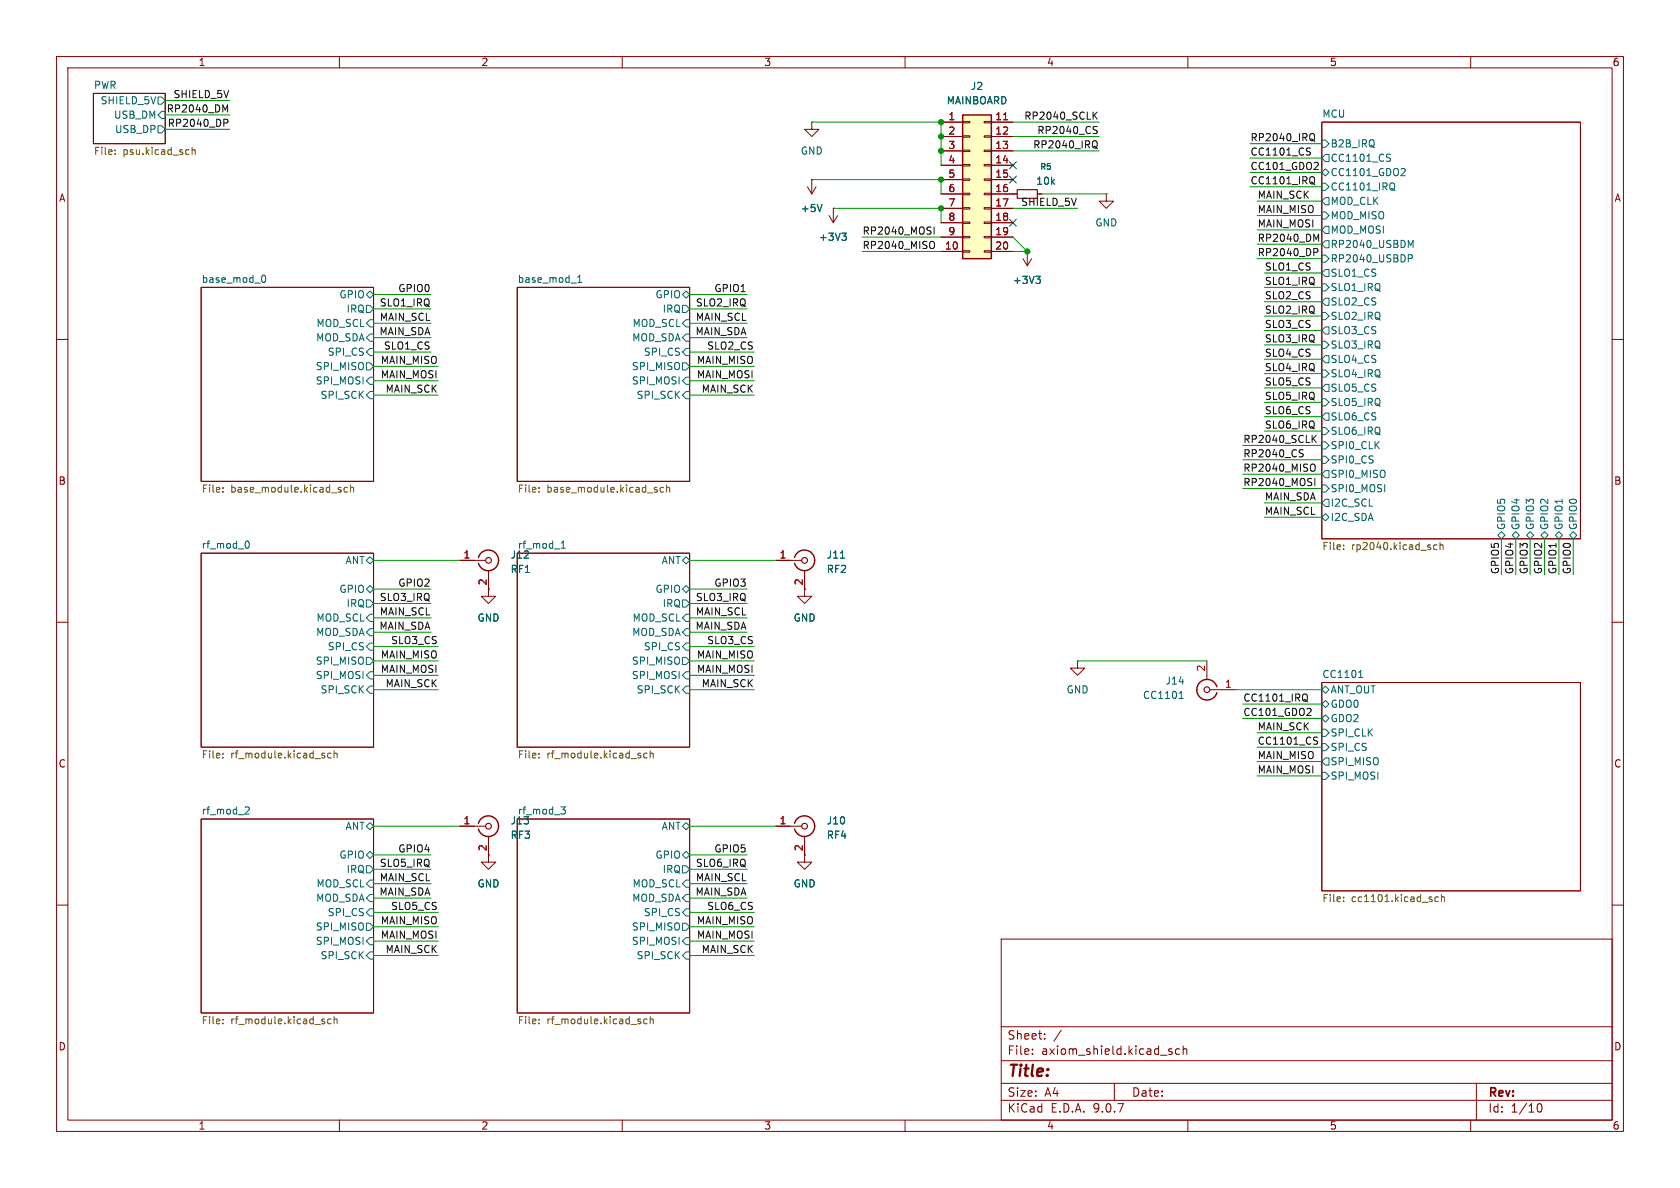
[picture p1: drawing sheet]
<svg xmlns="http://www.w3.org/2000/svg" width="297mm" height="210mm" viewBox="0 0 297 210" stroke-linecap="round" stroke-linejoin="round" font-family="sans-serif">
<g fill="none" stroke="#840000" stroke-width=".18">
<path d="M10 10h277v190h-277zM12 12h273v186h-273zM16.5 16.5h12.7v8.9h-12.7zM60 10v2M110 10v2M160 10v2M210 10v2M260 10v2M142.7 33l.8 1.3M143.5 31.8h.1M143.5 21.6v1.3h1.3l-1.3 1.2-1.3-1.2h1.3M143.5 21.6h.1"/>
<path d="M143.5 31.8v2.5M144.3 33l-.8 1.3M195.6 34.3v1.3h1.2l-1.2 1.2-1.3-1.2h1.3M195.6 34.3h.1M233.7 21.6h45.7v73.7h-45.7zM35.6 50.8h30.4v34.3h-30.4zM91.4 50.8h30.5v34.3h-30.5zM180.8 45.7l.8 1.3M181.6 44.5h.1M181.6 44.5v2.5M182.4 45.7l-.8 1.3M10 60h2"/>
<path d="M285 60h2M35.6 97.8h30.4v34.3h-30.4zM81.3 99.1h4.6M91.4 97.8h30.5v34.3h-30.5zM137.2 99.1h4.5M10 110h2M86.4 100.8v4.6h1.2l-1.2 1.3-1.3-1.3h1.3M142.2 100.8v4.6h1.3l-1.3 1.3-1.2-1.3h1.2M190.5 116.8v1.3h1.3l-1.3 1.3-1.3-1.3h1.3M190.5 116.8h.1M213.4 116.8v3.3M285 110h2"/>
<path d="M213.9 121.9h4.5M233.7 120.7h45.7v36.8h-45.7zM35.6 144.8h30.4v34.3h-30.4zM81.3 146.1h4.6M86.4 147.8v4.6h1.2l-1.2 1.3-1.3-1.3h1.3M91.4 144.8h30.5v34.3h-30.5zM137.2 146.1h4.5M142.2 147.8v4.6h1.3l-1.3 1.3-1.2-1.3h1.2M10 160h2M177 166h108v32h-108zM285 160h2M60 198v2"/>
<path d="M110 198v2M160 198v2M177 194.5h108M177 191.5h108M177 187.5h108M177 181.5h108M182.5 186.3v.1M182.5 185.5v.1M184.7 183.6v.1M184.7 182.8v.1M187.6 182.1l-1.3 2M197 191.5v3"/>
<path d="M206.7 185.8l.5 .2v.2l-.2 .2-.4-.1M206.7 185.5h.5M208.5 185.5l-.4-.1-.3 .3v.4l.2 .2h.5M209.2 185.5l.2-.1 .3 .1 .1 .9M209.2 184.9v1.5M210 198v2M260 198v2M261 191.5v6.5M271.7 195.7l.2-.5 .2-.1a.81 .81 0 0 1 .6 .6 .81 .81 0 0 1-.3 .8h-.4l-.3-.5"/>
</g>
<g fill="none" stroke="#006464" stroke-width=".18">
<path d="M27.9 17.1h.7l.6 .7-.6 .6h-.7zM28.6 19.7h.6v1.3h-.6l-.7-.7zM27.9 22.2h.7l.6 .7-.6 .6h-.7zM145.3 36.1l-.4 1.3M233.7 24.8h.6l.6 .6-.6 .6h-.6zM233.7 30.5l.6-.7 .6 .7-.6 .6zM233.7 32.4h.6l.6 .6-.6 .7h-.6zM233.7 37.5h.6l.6 .6-.6 .6h-.6zM234.3 27.3h.6v1.3h-.6l-.6-.7zM234.3 34.9h.6v1.3h-.6l-.6-.6zM245.3 27.2l.5 .1M245.6 27.9l.2 .3-.2 .3"/>
<path d="M246.2 33.4l.4 .3M246.2 32.3l.2 .1a.81 .81 0 0 1-.2 1.2M247.9 29.8l.4 .1 .1 .3-.8 .9h.8M46.3 48.9l.2-.2a.68 .68 0 0 1 .5 .6 .68 .68 0 0 1-.5 .6l-.2-.2M64.8 54h.6l.6 .6-.6 .6h-.6zM65.4 51.4l.6 .7-.6 .6-.6-.6zM65.4 56.5h.6v1.3h-.6l-.6-.6zM65.4 59.1h.6v1.2h-.6l-.6-.6zM102.1 49.9h.7M102.1 49l.4-.3v1.2M120.6 54h.7l.6 .6-.6 .6h-.7zM120.6 57.2l.7-.7h.6v1.3h-.6z"/>
<path d="M121.3 51.4l.6 .7-.6 .6-.7-.6zM121.3 59.1h.6v1.2h-.6l-.7-.6zM183.1 48.8h.8l-.4 .5M183.7 49.3l.2 .3v.3l-.2 .2M233.7 45.1h.6l.6 .6-.6 .7h-.6zM233.7 50.2h.6l.6 .6-.6 .6h-.6zM233.7 55.2h.6l.6 .7-.6 .6h-.6zM234.3 40h.6v1.3h-.6l-.6-.7zM234.3 42.5h.6v1.3h-.6l-.6-.6zM234.3 47.6h.6v1.3h-.6l-.6-.6zM234.3 52.7h.6v1.3h-.6l-.6-.7zM234.3 57.8h.6v1.3h-.6l-.6-.7z"/>
<path d="M249 45h.5l.2 .3-.1 .3-.6 .1M249.4 43.4l.4-.9v1.3M64.8 64.1h.6l.6 .7-.6 .6h-.6zM65.4 61.6h.6v1.3h-.6l-.6-.7zM65.4 66.7h.6v1.2h-.6l-.6-.6zM65.4 69.2h.6v1.3h-.6l-.6-.6zM120.6 62.2l.7-.6h.6v1.3h-.6zM120.6 64.1h.7l.6 .7-.6 .6h-.7zM120.6 67.3l.7-.6h.6v1.2h-.6zM121.3 69.2h.6v1.3h-.6l-.7-.6zM233.7 60.3h.6l.6 .7-.6 .6h-.6zM233.7 65.4h.6l.6 .6-.6 .7h-.6z"/>
<path d="M233.7 70.5h.6l.6 .6-.6 .7h-.6zM233.7 75.6h.6l.6 .6-.6 .6h-.6zM233.7 78.1h.6l.6 .6-.6 .7h-.6zM234.3 62.9h.6v1.2h-.6l-.6-.6zM234.3 67.9h.6v1.3h-.6l-.6-.6zM234.3 73h.6v1.3h-.6l-.6-.6zM43.5 95.7l.1-.1a.68 .68 0 0 1 .5 .7 .68 .68 0 0 1-.5 .6h-.1M64.8 99.1l.6-.7 .6 .7-.6 .6zM99.2 96.9h.7M99.2 96l.4-.4v1.3M120.6 99.1l.7-.7 .6 .7-.6 .6zM148.6 98.7h.7"/>
<path d="M233.7 80.6h.6l.6 .7-.6 .6h-.6zM233.7 85.7h.6l.6 .7-.6 .6h-.6zM233.7 91.4l.6-.6 .6 .6-.6 .7zM234.3 83.2h.6v1.3h-.6l-.6-.7zM234.3 88.3h.6v1.2h-.6l-.6-.6zM264.8 94.6l.6-.6 .7 .6-.7 .7zM267.3 94.6l.7-.6 .6 .6-.6 .7zM269.9 94.6l.6-.6 .6 .6-.6 .7zM272.4 94.6l.6-.6 .7 .6-.7 .7zM275 94.6l.6-.6 .6 .6-.6 .7zM277.5 94.6l.6-.6 .7 .6-.7 .7zM64.8 104.1l.6-.6 .6 .6-.6 .7z"/>
<path d="M64.8 106h.6l.6 .7-.6 .6h-.6zM64.8 116.2h.6l.6 .6-.6 .7h-.6zM65.4 108.6h.6v1.3h-.6l-.6-.7zM65.4 111.1h.6v1.3h-.6l-.6-.6zM65.4 113.7h.6v1.2h-.6l-.6-.6zM65.4 118.7h.6v1.3h-.6l-.6-.6zM120.6 104.1l.7-.6 .6 .6-.6 .7zM120.6 106h.7l.6 .7-.6 .6h-.7zM120.6 114.3l.7-.6h.6v1.2h-.6zM120.6 116.2h.7l.6 .6-.6 .7h-.7zM121.3 108.6h.6v1.3h-.6l-.7-.7zM121.3 111.1h.6v1.3h-.6l-.7-.6z"/>
<path d="M121.3 118.7h.6v1.3h-.6l-.7-.6zM240.2 119.8h.7M240.4 118.7l.2-.2v1.3M65.4 121.3h.6v1.3h-.6l-.6-.7zM121.3 121.3h.6v1.3h-.6l-.7-.7zM208.5 123.5h.7M208.7 122.4l.1-.2v1.3M233.7 121.9l.6-.6 .6 .6-.6 .7zM233.7 124.5l.6-.7 .6 .7-.6 .6zM233.7 127l.6-.6 .6 .6-.6 .6zM233.7 128.9h.6l.6 .6-.6 .7h-.6zM233.7 131.4h.6l.6 .7-.6 .6h-.6z"/>
<path d="M233.7 136.5h.6l.6 .7-.6 .6h-.6zM234.3 134h.6v1.3h-.6l-.6-.7zM43.5 142.6l.4 .1 .2 .3-.8 .9h.8M64.8 146.1l.6-.7 .6 .7-.6 .6zM64.8 151.1l.6-.6 .6 .6-.6 .7zM64.8 153h.6l.6 .7-.6 .6h-.6zM65.4 155.6h.6v1.2h-.6l-.6-.6zM65.4 158.1h.6v1.3h-.6l-.6-.6zM99.2 142.6h.7l-.4 .5 .4 .1v.5l-.2 .2h-.4M120.6 146.1l.7-.7 .6 .7-.6 .6zM120.6 151.1l.7-.6 .6 .6-.6 .7zM120.6 153h.7l.6 .7-.6 .6h-.7z"/>
<path d="M121.3 155.6h.6v1.2h-.6l-.7-.6zM121.3 158.1h.6v1.3h-.6l-.7-.6zM64.8 163.2h.6l.6 .6-.6 .7h-.6zM65.4 160.7h.6v1.2h-.6l-.6-.6zM65.4 165.7h.6v1.3h-.6l-.6-.6zM65.4 168.3h.6v1.2h-.6l-.6-.6zM120.6 161.3l.7-.6h.6v1.2h-.6zM120.6 163.2h.7l.6 .6-.6 .7h-.7zM121.3 165.7h.6v1.3h-.6l-.7-.6zM121.3 168.3h.6v1.2h-.6l-.7-.6z"/>
</g>
<g fill="none" stroke="#725600" stroke-width=".18">
<path d="M20.4 27.2v.1M20.4 26.5v.1M34 26v1.3M34 26.6l.1-.1h.4v.8M39.4 86.2v.1M39.4 86.9v.1M60.2 86.6l.1 .2-.1 .2M60.2 86.2h.1M61.4 86.2h-.3l-.3 .2 .1 .5h.5M62 86.3l.1-.1h.4v.8M62 85.7v1.3M95.3 86.2v.1"/>
<path d="M95.3 86.9v.1M116 86.6l.2 .2-.2 .2M116 86.2h.2M117.3 86.2h-.4l-.2 .2 .1 .5h.5M117.8 86.3l.2-.1h.3l.1 .8M117.8 85.7v1.3M237.5 96.4v.1M237.5 97v.2M254 96.4l-.3-.1-.3 .3 .2 .5h.4M254.6 96.4l.2-.1 .3 .1v.8M254.6 95.9v1.3M39.4 133.9v.1"/>
<path d="M39.4 133.2v.1M58.5 133.2l-.3-.1-.3 .3 .1 .5h.5M59.1 133.3l.1-.2 .3 .1 .1 .8M59.1 132.7v1.3M95.3 133.9v.1M95.3 133.2v.1M114.4 133.2l-.4-.1-.2 .3 .1 .5h.5M114.9 133.3l.2-.2 .3 .1 .1 .8M114.9 132.7v1.3M237.5 159.3v.1M237.5 158.6v.1M254.3 158.6l-.4-.1-.2 .3 .1 .5h.5"/>
<path d="M254.8 158.7l.2-.2 .3 .1 .1 .8M254.8 158.1v1.3M59.1 179.7v1.3M114.9 179.7v1.3M39.4 180.2v.1M39.4 180.9v.1M58.5 180.2l-.3-.1-.3 .3 .1 .5h.5M59.1 180.3l.1-.2 .3 .1 .1 .8M95.3 180.2v.1M95.3 180.9v.1M114.4 180.2l-.4-.1-.2 .3 .1 .5h.5M114.9 180.3l.2-.2 .3 .1 .1 .8"/>
</g>
<path d="M84.6 98.6a1.81 1.81 0 0 1 2.8-1 1.81 1.81 0 0 1 0 2.9 1.81 1.81 0 0 1-2.8-.9M140.5 98.6a1.81 1.81 0 0 1 2.7-1 1.81 1.81 0 0 1 .1 2.9 1.81 1.81 0 0 1-2.8-.9M215.1 121.4a1.81 1.81 0 0 0-2.8-.9 1.81 1.81 0 0 0 .1 2.9 1.81 1.81 0 0 0 2.7-1M84.6 145.5a1.81 1.81 0 0 1 2.8-.9 1.81 1.81 0 0 1 0 2.9 1.81 1.81 0 0 1-2.8-.9M140.5 145.5a1.81 1.81 0 0 1 2.7-1 1.81 1.81 0 0 1 .1 3 1.81 1.81 0 0 1-2.8-.9" fill="none" stroke="#840000" stroke-width=".25"/>
<g fill="none" stroke="#840000" stroke-width=".2">
<circle cx="86.4" cy="99.1" r=".51"/>
<circle cx="142.2" cy="99.1" r=".51"/>
<circle cx="213.4" cy="121.9" r=".51"/>
<circle cx="86.4" cy="146.1" r=".51"/>
<circle cx="142.2" cy="146.1" r=".51"/>
</g>
<path d="M170.2 20.3h5.1v25.4h-5.1z" fill="#ffffc2"/>
<path d="M170.2 20.3h5.1v25.4h-5.1z" fill="none" stroke="#840000" stroke-width=".25"/>
<g fill="none" stroke="#840000" stroke-width=".18">
<path d="M143.5 31.8h.1M146.6 38.1l.7 1.3M147.3 36.8h.1M147.3 36.8v2.6M148.1 38.1l-.8 1.3M166.4 21.6h3.8M166.4 24.1h3.8M166.4 26.7h3.8M166.4 29.2h3.8M166.4 31.8h3.8M166.4 34.3h3.8M166.4 36.8h3.8"/>
<path d="M166.4 39.4h3.8M170.2 21.5h1.2v.2h-1.2zM170.2 24h1.2v.3h-1.2zM170.2 26.5h1.2v.3h-1.2zM170.2 29.1h1.2v.2h-1.2zM170.2 31.6h1.2v.3h-1.2zM170.2 34.2h1.2v.2h-1.2zM170.2 36.7h1.2v.3h-1.2zM170.2 39.2h1.2v.3h-1.2zM174 21.5h1.3v.2h-1.3zM174 24h1.3v.3h-1.3zM174 26.5h1.3v.3h-1.3z"/>
<path d="M174 29.1h1.3v.2h-1.3zM174 31.6h1.3v.3h-1.3zM174 34.2h1.3v.2h-1.3zM174 36.7h1.3v.3h-1.3zM174 39.2h1.3v.3h-1.3zM175.3 21.6h3.8M175.3 24.1h3.8M175.3 26.7h3.8M175.3 29.2h3.8M175.3 31.8h3.8M175.3 34.3h4.5M175.3 36.8h3.8"/>
<path d="M175.3 39.4h3.8M183.4 34.3h.7M166.4 41.9h3.8M166.4 44.5h3.8M170.2 41.8h1.2v.2h-1.2zM170.2 44.3h1.2v.3h-1.2zM174 41.8h1.3v.2h-1.3zM174 44.3h1.3v.3h-1.3zM175.3 41.9h3.8M175.3 44.5h3.8M181.6 44.5h.1M81.3 99.1h2.5"/>
<path d="M137.2 99.1h2.5M86.4 101.6v2.5M142.2 101.6v2.5M81.3 146.1h2.5M86.4 148.6v2.5M137.2 146.1h2.5M142.2 148.6v2.5"/>
</g>
<path d="M177.4 21.2h.7" fill="none" stroke="#a90000" stroke-width=".18"/>
<path d="M179.8 33.5h3.6v1.6h-3.6z" fill="none" stroke="#840000" stroke-width=".2"/>
<path d="M145.3 36.1l-.4 1.3M148.8 41.2h.8l-.4 .5M149.4 41.7l.2 .2v.3l-.2 .3M183.1 48.8h.8l-.4 .5M183.7 49.3l.2 .3v.3l-.2 .2M148.6 98.7h.7" fill="none" stroke="#006464" stroke-width=".18"/>
<g fill="none" stroke="#0f0f0f" stroke-width=".18">
<path d="M39.8 19.4l.4-.9v1.3M194 19.8l-.8 .7M39.6 21.1h.5l.2 .2-.1 .4h-.6M193.4 24.9a.43 .43 0 0 1 .6 .4v.4a.43 .43 0 0 1-.6 .5M193.4 20.4l.6 .7M193.5 23l.3 .1 .2 .3-.3 .2h-.3M193.5 22.3l.5 .1M193.6 25.9l.4 .4M231.2 26.2h.5M231.4 26.8l.3 .3-.3 .3M231.8 23.6a.43 .43 0 0 1 .6 .4v.5a.43 .43 0 0 1-.6 .4M232 24.6l.4 .4"/>
<path d="M232 32.3l.4 .3M232.1 31.2l.1 .1a.81 .81 0 0 1-.1 1.2M232.3 30h.8M233 28.8v.4M164.7 42.7a.43 .43 0 0 1 .5 .4v.4a.43 .43 0 0 1-.5 .4M165.1 40.1v1.3M232.3 43.9h.5l.2 .3-.1 .3-.6 .1M232.7 42.3l.4-.9v1.3M229.9 79.5l.5 .1M232.1 77.5l.6 .7M232.7 77l-.7 .7M229.9 80.1l.4 .1 .1 .3-.2 .3h-.4"/>
<path d="M232 82a.43 .43 0 0 1 .5 .5v.4a.43 .43 0 0 1-.5 .4M232.4 84.6v1.2M230.8 123.7l.4 .4M230.8 122.7h.1a.81 .81 0 0 1-.1 1.2M231 126.5h.8M231.7 125.3v.5M232.4 130.3l.5 .1M232.7 131l.2 .2-.2 .4"/>
</g>
<g fill="none" stroke="#009600" stroke-width=".18">
<path d="M29.2 17.8h11.4M29.2 22.9h11.4M29.2 20.3h11.4M143.5 21.6h22.9v7.6M143.5 31.8h22.9v2.5M147.3 36.8h19.1v2.6M179.1 24.1h15.2M179.1 26.7h15.2M179.1 36.8h11.4M179.1 21.6h15.2M184.1 34.3h11.5M221 30.5h12.7"/>
<path d="M221 33h12.7M221 25.4h12.7M221 27.9h12.7M222.2 35.6h11.5M222.2 38.1h11.5M66 52.1h10.2M66 57.2h10.2M66 54.6h10.2M66 59.7h10.2M121.9 52.1h10.2M121.9 57.2h10.2M121.9 54.6h10.2"/>
<path d="M121.9 59.7h10.2M152.4 44.5h14M152.4 41.9h14M179.1 41.9l2.5 2.6h-2.5M222.2 40.6h11.5M222.2 43.2h11.5M222.2 45.7h11.5M223.5 58.4h10.2M223.5 55.9h10.2M223.5 53.3h10.2M223.5 50.8h10.2M223.5 48.3h10.2"/>
<path d="M66 62.2h10.2M66 64.8h11.5M66 69.9h11.5M66 67.3h11.5M121.9 62.2h11.4M121.9 64.8h11.4M121.9 69.9h11.4M121.9 67.3h11.4M219.7 78.7h14M223.5 61h10.2M223.5 76.2h10.2M223.5 71.1h10.2"/>
<path d="M223.5 73.7h10.2M223.5 68.6h10.2M223.5 63.5h10.2M223.5 66h10.2M66 99.1h15.3M121.9 99.1h15.3M219.7 83.8h14M219.7 86.4h14M219.7 81.3h14M223.5 88.9h10.2M223.5 91.4h10.2M265.4 95.3v6.3"/>
<path d="M268 95.3v6.3M270.5 95.3v6.3M273 95.3v6.3M275.6 95.3v6.3M278.1 95.3v6.3M66 116.8h11.5M66 104.1h10.2M66 106.7h10.2M66 114.3h11.5M66 119.4h11.5M66 109.2h10.2M66 111.8h10.2"/>
<path d="M121.9 116.8h11.4M121.9 104.1h10.2M121.9 106.7h10.2M121.9 114.3h11.4M121.9 119.4h11.4M121.9 109.2h10.2M121.9 111.8h10.2M190.5 116.8h22.9M66 121.9h11.5M121.9 121.9h11.4M218.4 121.9h15.3M219.7 124.5h14"/>
<path d="M219.7 127h14M222.2 137.2h11.5M222.2 132.1h11.5M222.2 134.6h11.5M222.2 129.5h11.5M66 153.7h10.2M66 151.1h10.2M66 146.1h15.3M66 156.2h10.2M66 158.8h10.2M121.9 153.7h10.2M121.9 151.1h10.2"/>
<path d="M121.9 146.1h15.3M121.9 156.2h10.2M121.9 158.8h10.2M66 161.3h11.5M66 166.4h11.5M66 163.8h11.5M66 168.9h11.5M121.9 161.3h11.4M121.9 166.4h11.4M121.9 163.8h11.4M121.9 168.9h11.4"/>
</g>
<path d="M178.5 28.6l1.2 1.2M178.5 38.8l1.2 1.2M178.5 31.1l1.2 1.3M179.7 28.6l-1.2 1.2M179.7 38.8l-1.2 1.2M179.7 31.1l-1.2 1.3" fill="none" stroke="#000084" stroke-width=".18"/>
<g fill="#009600" stroke="#009600" stroke-width=".18">
<circle cx="181.6" cy="44.5" r=".46"/>
<circle cx="166.4" cy="31.8" r=".46"/>
<circle cx="166.4" cy="24.1" r=".46"/>
<circle cx="166.4" cy="26.7" r=".46"/>
<circle cx="166.4" cy="21.6" r=".46"/>
<circle cx="166.4" cy="36.8" r=".46"/>
</g>
<text font-size="2.8" fill="#840000" x="178" y="190.9">Title:</text>
<g font-size="2.1" fill="#840000">
<text x="178" y="184">Sheet:</text>
<text x="178" y="186.7">File:</text>
<text x="184.1" y="186.7">axiom_shield.kicad_sch</text>
<text x="178" y="196.9">KiCad</text>
<text x="178" y="194.1">Size:</text>
<text x="184.7" y="194.1">A4</text>
<text x="185.7" y="196.9">E.D.A.</text>
<text x="193.3" y="196.9">9.0.7</text>
<text x="200" y="194.1">Date:</text>
<text x="263" y="194.3">Rev:</text>
<text x="263" y="196.9">Id:</text>
<text x="267.1" y="196.9">1/10</text>
</g>
<g font-size="1.8" fill="#840000">
<text x="35" y="11.9">1</text>
<text x="85" y="11.9">2</text>
<text x="135" y="11.9">3</text>
<text x="185" y="11.9">4</text>
<text x="235" y="11.9">5</text>
<text x="285" y="11.9">6</text>
<text x="10.3" y="35.9">A</text>
<text x="285.3" y="35.9">A</text>
<text x="10.3" y="85.9">B</text>
<text x="285.3" y="85.9">B</text>
<text x="142" y="103.6" transform="rotate(-90 142 103.6)">2</text>
<text x="10.3" y="135.9">C</text>
<text x="285.3" y="135.9">C</text>
<text x="142" y="150.6" transform="rotate(-90 142 150.6)">2</text>
<text x="10.3" y="185.9">D</text>
<text x="285.3" y="185.9">D</text>
<text x="35" y="199.9">1</text>
<text x="85" y="199.9">2</text>
<text x="135" y="199.9">3</text>
<text x="185" y="199.9">4</text>
<text x="235" y="199.9">5</text>
<text x="285" y="199.9">6</text>
</g>
<g font-size="1.8" fill="#006464">
<text x="16.5" y="15.8">PWR</text>
<text x="171.5" y="16.1">J2</text>
<text x="17.7" y="18.6">SHIELD_5V</text>
<text x="20" y="21.2">USB_DM</text>
<text x="20.2" y="23.7">USB_DP</text>
<text x="167.3" y="18.6">MAINBOARD</text>
<text x="233.7" y="20.9">MCU</text>
<text x="141.5" y="27.5">GND</text>
<text x="235.1" y="26.3">B2B_IRQ</text>
<text x="235.1" y="28.8">CC1101_CS</text>
<text x="183.1" y="32.9">10k</text>
<text x="235.1" y="31.3">CC1101_GDO2</text>
<text x="235.1" y="33.9">CC1101_IRQ</text>
<text x="141.5" y="37.7">+5V</text>
<text x="193.5" y="40.2">GND</text>
<text x="235.1" y="36.4">MOD_CLK</text>
<text x="235.1" y="39">MOD_MISO</text>
<text x="235.1" y="41.5">MOD_MOSI</text>
<text x="144.7" y="42.8">+3V3</text>
<text x="235.1" y="44">RP2040_USBDM</text>
<text x="235.1" y="46.6">RP2040_USBDP</text>
<text x="35.6" y="50.1">base_mod_0</text>
<text x="59.9" y="52.9">GPIO</text>
<text x="91.4" y="50.1">base_mod_1</text>
<text x="115.8" y="52.9">GPIO</text>
<text x="179" y="50.4">+3V3</text>
<text x="235.1" y="49.1">SLO1_CS</text>
<text x="235.1" y="51.7">SLO1_IRQ</text>
<text x="55.8" y="58">MOD_SCL</text>
<text x="61.2" y="55.5">IRQ</text>
<text x="111.7" y="58">MOD_SCL</text>
<text x="117.1" y="55.5">IRQ</text>
<text x="235.1" y="54.2">SLO2_CS</text>
<text x="235.1" y="56.7">SLO2_IRQ</text>
<text x="235.1" y="59.3">SLO3_CS</text>
<text x="55.7" y="65.6">SPI_MISO</text>
<text x="55.8" y="60.6">MOD_SDA</text>
<text x="57.8" y="63.1">SPI_CS</text>
<text x="111.6" y="65.6">SPI_MISO</text>
<text x="111.7" y="60.6">MOD_SDA</text>
<text x="113.7" y="63.1">SPI_CS</text>
<text x="235.1" y="61.8">SLO3_IRQ</text>
<text x="235.1" y="64.4">SLO4_CS</text>
<text x="55.7" y="68.2">SPI_MOSI</text>
<text x="56.6" y="70.7">SPI_SCK</text>
<text x="111.6" y="68.2">SPI_MOSI</text>
<text x="112.5" y="70.7">SPI_SCK</text>
<text x="235.1" y="66.9">SLO4_IRQ</text>
<text x="235.1" y="69.4">SLO5_CS</text>
<text x="235.1" y="72">SLO5_IRQ</text>
<text x="235.1" y="74.5">SLO6_CS</text>
<text x="235.1" y="77.1">SLO6_IRQ</text>
<text x="235.1" y="79.6">SPI0_CLK</text>
<text x="235.1" y="82.1">SPI0_CS</text>
<text x="235.1" y="84.7">SPI0_MISO</text>
<text x="235.1" y="87.2">SPI0_MOSI</text>
<text x="235.1" y="89.8">I2C_SCL</text>
<text x="235.1" y="92.3">I2C_SDA</text>
<text x="266.3" y="93.8" transform="rotate(-90 266.3 93.8)">GPIO5</text>
<text x="268.8" y="93.8" transform="rotate(-90 268.8 93.8)">GPIO4</text>
<text x="271.4" y="93.8" transform="rotate(-90 271.4 93.8)">GPIO3</text>
<text x="273.9" y="93.8" transform="rotate(-90 273.9 93.8)">GPIO2</text>
<text x="276.5" y="93.8" transform="rotate(-90 276.5 93.8)">GPIO1</text>
<text x="279" y="93.8" transform="rotate(-90 279 93.8)">GPIO0</text>
<text x="35.6" y="97.1">rf_mod_0</text>
<text x="61" y="99.9">ANT</text>
<text x="90.2" y="101.5">RF1</text>
<text x="90.2" y="98.9">J12</text>
<text x="91.4" y="97.1">rf_mod_1</text>
<text x="116.9" y="99.9">ANT</text>
<text x="146.1" y="101.5">RF2</text>
<text x="146.1" y="98.9">J11</text>
<text x="59.9" y="105">GPIO</text>
<text x="61.2" y="107.5">IRQ</text>
<text x="115.8" y="105">GPIO</text>
<text x="117.1" y="107.5">IRQ</text>
<text x="55.8" y="112.6">MOD_SDA</text>
<text x="55.8" y="110.1">MOD_SCL</text>
<text x="84.3" y="110.1">GND</text>
<text x="111.7" y="112.6">MOD_SDA</text>
<text x="111.7" y="110.1">MOD_SCL</text>
<text x="140.2" y="110.1">GND</text>
<text x="55.7" y="117.7">SPI_MISO</text>
<text x="57.8" y="115.2">SPI_CS</text>
<text x="111.6" y="117.7">SPI_MISO</text>
<text x="113.7" y="115.2">SPI_CS</text>
<text x="233.7" y="119.9">CC1101</text>
<text x="55.7" y="120.2">SPI_MOSI</text>
<text x="56.6" y="122.8">SPI_SCK</text>
<text x="111.6" y="120.2">SPI_MOSI</text>
<text x="112.5" y="122.8">SPI_SCK</text>
<text x="188.5" y="122.8">GND</text>
<text x="202" y="123.8">CC1101</text>
<text x="206" y="121.2">J14</text>
<text x="235.1" y="122.8">ANT_OUT</text>
<text x="235.1" y="125.3">GDO0</text>
<text x="235.1" y="127.9">GDO2</text>
<text x="235.1" y="130.4">SPI_CLK</text>
<text x="235.1" y="132.9">SPI_CS</text>
<text x="235.1" y="135.5">SPI_MISO</text>
<text x="235.1" y="138">SPI_MOSI</text>
<text x="35.6" y="144.1">rf_mod_2</text>
<text x="61" y="146.9">ANT</text>
<text x="90.2" y="148.5">RF3</text>
<text x="90.2" y="145.9">J13</text>
<text x="91.4" y="144.1">rf_mod_3</text>
<text x="116.9" y="146.9">ANT</text>
<text x="146.1" y="148.5">RF4</text>
<text x="146.1" y="145.9">J10</text>
<text x="59.9" y="152">GPIO</text>
<text x="61.2" y="154.5">IRQ</text>
<text x="115.8" y="152">GPIO</text>
<text x="117.1" y="154.5">IRQ</text>
<text x="55.8" y="159.6">MOD_SDA</text>
<text x="55.8" y="157.1">MOD_SCL</text>
<text x="84.3" y="157.1">GND</text>
<text x="111.7" y="159.6">MOD_SDA</text>
<text x="111.7" y="157.1">MOD_SCL</text>
<text x="140.2" y="157.1">GND</text>
<text x="55.7" y="164.7">SPI_MISO</text>
<text x="55.7" y="167.2">SPI_MOSI</text>
<text x="57.8" y="162.2">SPI_CS</text>
<text x="111.6" y="164.7">SPI_MISO</text>
<text x="111.6" y="167.2">SPI_MOSI</text>
<text x="113.7" y="162.2">SPI_CS</text>
<text x="56.6" y="169.8">SPI_SCK</text>
<text x="112.5" y="169.8">SPI_SCK</text>
</g>
<g font-size="1.8" fill="#0f0f0f">
<text x="30.6" y="17.4">SHIELD_5V</text>
<text x="29.4" y="20">RP2040_DM</text>
<text x="29.6" y="22.5">RP2040_DP</text>
<text x="181" y="21.2">RP2040_SCLK</text>
<text x="183.3" y="23.8">RP2040_CS</text>
<text x="182.6" y="26.3">RP2040_IRQ</text>
<text x="221" y="27.6">CC1101_CS</text>
<text x="221" y="25.1">RP2040_IRQ</text>
<text x="221" y="30.1">CC101_GDO2</text>
<text x="221" y="32.7">CC1101_IRQ</text>
<text x="222.2" y="35.2">MAIN_SCK</text>
<text x="152.4" y="41.6">RP2040_MOSI</text>
<text x="180.4" y="36.5">SHIELD_5V</text>
<text x="222.2" y="40.3">MAIN_MOSI</text>
<text x="222.2" y="37.8">MAIN_MISO</text>
<text x="152.4" y="44.1">RP2040_MISO</text>
<text x="222.2" y="42.8">RP2040_DM</text>
<text x="222.2" y="45.4">RP2040_DP</text>
<text x="223.5" y="47.9">SLO1_CS</text>
<text x="70.3" y="51.7">GPIO0</text>
<text x="126.2" y="51.7">GPIO1</text>
<text x="223.5" y="53">SLO2_CS</text>
<text x="223.5" y="50.5">SLO1_IRQ</text>
<text x="67" y="59.3">MAIN_SDA</text>
<text x="67" y="56.8">MAIN_SCL</text>
<text x="67" y="54.3">SLO1_IRQ</text>
<text x="122.9" y="59.3">MAIN_SDA</text>
<text x="122.9" y="54.3">SLO2_IRQ</text>
<text x="122.9" y="56.8">MAIN_SCL</text>
<text x="223.5" y="58.1">SLO3_CS</text>
<text x="223.5" y="55.5">SLO2_IRQ</text>
<text x="67.2" y="64.4">MAIN_MISO</text>
<text x="67.8" y="61.9">SLO1_CS</text>
<text x="123.1" y="64.4">MAIN_MISO</text>
<text x="124.9" y="61.9">SLO2_CS</text>
<text x="223.5" y="60.6">SLO3_IRQ</text>
<text x="223.5" y="63.2">SLO4_CS</text>
<text x="223.5" y="65.7">SLO4_IRQ</text>
<text x="67.2" y="67">MAIN_MOSI</text>
<text x="68.1" y="69.5">MAIN_SCK</text>
<text x="123.1" y="67">MAIN_MOSI</text>
<text x="124" y="69.5">MAIN_SCK</text>
<text x="223.5" y="70.8">SLO5_IRQ</text>
<text x="223.5" y="68.2">SLO5_CS</text>
<text x="223.5" y="75.9">SLO6_IRQ</text>
<text x="223.5" y="73.3">SLO6_CS</text>
<text x="219.7" y="80.9">RP2040_CS</text>
<text x="219.7" y="83.5">RP2040_MISO</text>
<text x="219.7" y="78.4">RP2040_SCLK</text>
<text x="219.7" y="86">RP2040_MOSI</text>
<text x="223.5" y="88.6">MAIN_SDA</text>
<text x="223.5" y="91.1">MAIN_SCL</text>
<text x="265.1" y="101.6" transform="rotate(-90 265.1 101.6)">GPIO5</text>
<text x="267.6" y="101.6" transform="rotate(-90 267.6 101.6)">GPIO4</text>
<text x="270.2" y="101.6" transform="rotate(-90 270.2 101.6)">GPIO3</text>
<text x="272.7" y="101.6" transform="rotate(-90 272.7 101.6)">GPIO2</text>
<text x="275.2" y="101.6" transform="rotate(-90 275.2 101.6)">GPIO1</text>
<text x="277.8" y="101.6" transform="rotate(-90 277.8 101.6)">GPIO0</text>
<text x="67" y="106.3">SLO3_IRQ</text>
<text x="70.3" y="103.8">GPIO2</text>
<text x="122.9" y="106.3">SLO3_IRQ</text>
<text x="126.2" y="103.8">GPIO3</text>
<text x="67" y="111.4">MAIN_SDA</text>
<text x="67" y="108.9">MAIN_SCL</text>
<text x="69" y="114">SLO3_CS</text>
<text x="122.9" y="111.4">MAIN_SDA</text>
<text x="122.9" y="108.9">MAIN_SCL</text>
<text x="124.9" y="114">SLO3_CS</text>
<text x="67.2" y="119">MAIN_MOSI</text>
<text x="67.2" y="116.5">MAIN_MISO</text>
<text x="123.1" y="119">MAIN_MOSI</text>
<text x="123.1" y="116.5">MAIN_MISO</text>
<text x="68.1" y="121.6">MAIN_SCK</text>
<text x="124" y="121.6">MAIN_SCK</text>
<text x="219.7" y="124.1">CC1101_IRQ</text>
<text x="219.7" y="126.7">CC101_GDO2</text>
<text x="222.2" y="131.7">CC1101_CS</text>
<text x="222.2" y="129.2">MAIN_SCK</text>
<text x="222.2" y="134.3">MAIN_MISO</text>
<text x="222.2" y="136.8">MAIN_MOSI</text>
<text x="67" y="153.3">SLO5_IRQ</text>
<text x="67" y="155.9">MAIN_SCL</text>
<text x="70.3" y="150.8">GPIO4</text>
<text x="122.9" y="153.3">SLO6_IRQ</text>
<text x="122.9" y="155.9">MAIN_SCL</text>
<text x="126.2" y="150.8">GPIO5</text>
<text x="67" y="158.4">MAIN_SDA</text>
<text x="69" y="160.9">SLO5_CS</text>
<text x="122.9" y="158.4">MAIN_SDA</text>
<text x="124.9" y="160.9">SLO6_CS</text>
<text x="67.2" y="163.5">MAIN_MISO</text>
<text x="67.2" y="166">MAIN_MOSI</text>
<text x="123.1" y="163.5">MAIN_MISO</text>
<text x="123.1" y="166">MAIN_MOSI</text>
<text x="68.1" y="168.6">MAIN_SCK</text>
<text x="124" y="168.6">MAIN_SCK</text>
</g>
<g font-size="1.8" fill="#a90000">
<text x="167.6" y="21.3">1</text>
<text x="167.6" y="23.9">2</text>
<text x="175.9" y="21.3">11</text>
<text x="175.9" y="23.9">12</text>
<text x="167.6" y="26.4">3</text>
<text x="167.6" y="29">4</text>
<text x="175.9" y="26.4">13</text>
<text x="175.9" y="29">14</text>
<text x="167.6" y="31.5">5</text>
<text x="167.6" y="34">6</text>
<text x="175.9" y="31.5">15</text>
<text x="175.9" y="34">16</text>
<text x="167.6" y="36.6">7</text>
<text x="167.6" y="39.1">8</text>
<text x="167.6" y="41.7">9</text>
<text x="175.9" y="36.6">17</text>
<text x="175.9" y="39.1">18</text>
<text x="175.9" y="41.7">19</text>
<text x="167" y="44.2">10</text>
<text x="175.9" y="44.2">20</text>
<text x="81.8" y="98.8">1</text>
<text x="137.7" y="98.8">1</text>
<text x="86.1" y="103.6" transform="rotate(-90 86.1 103.6)">2</text>
<text x="213.1" y="118.8" transform="rotate(-90 213.1 118.8)">2</text>
<text x="216.5" y="121.7">1</text>
<text x="81.8" y="145.8">1</text>
<text x="137.7" y="145.8">1</text>
<text x="86.1" y="150.6" transform="rotate(-90 86.1 150.6)">2</text>
</g>
<g font-size="1.8" fill="#725600">
<text x="16.5" y="27.7">File:</text>
<text x="21.7" y="27.7">psu.kicad_sch</text>
<text x="35.6" y="87.4">File:</text>
<text x="40.8" y="87.4">base_module.kicad_sch</text>
<text x="91.4" y="87.4">File:</text>
<text x="96.7" y="87.4">base_module.kicad_sch</text>
<text x="233.7" y="97.6">File:</text>
<text x="238.9" y="97.6">rp2040.kicad_sch</text>
<text x="35.6" y="134.4">File:</text>
<text x="40.8" y="134.4">rf_module.kicad_sch</text>
<text x="91.4" y="134.4">File:</text>
<text x="96.7" y="134.4">rf_module.kicad_sch</text>
<text x="233.7" y="159.8">File:</text>
<text x="238.9" y="159.8">cc1101.kicad_sch</text>
<text x="35.6" y="181.4">File:</text>
<text x="40.8" y="181.4">rf_module.kicad_sch</text>
<text x="91.4" y="181.4">File:</text>
<text x="96.7" y="181.4">rf_module.kicad_sch</text>
</g>
<text font-size="1.4" fill="#006464" x="183.8" y="30.2">R5</text>
</svg>
